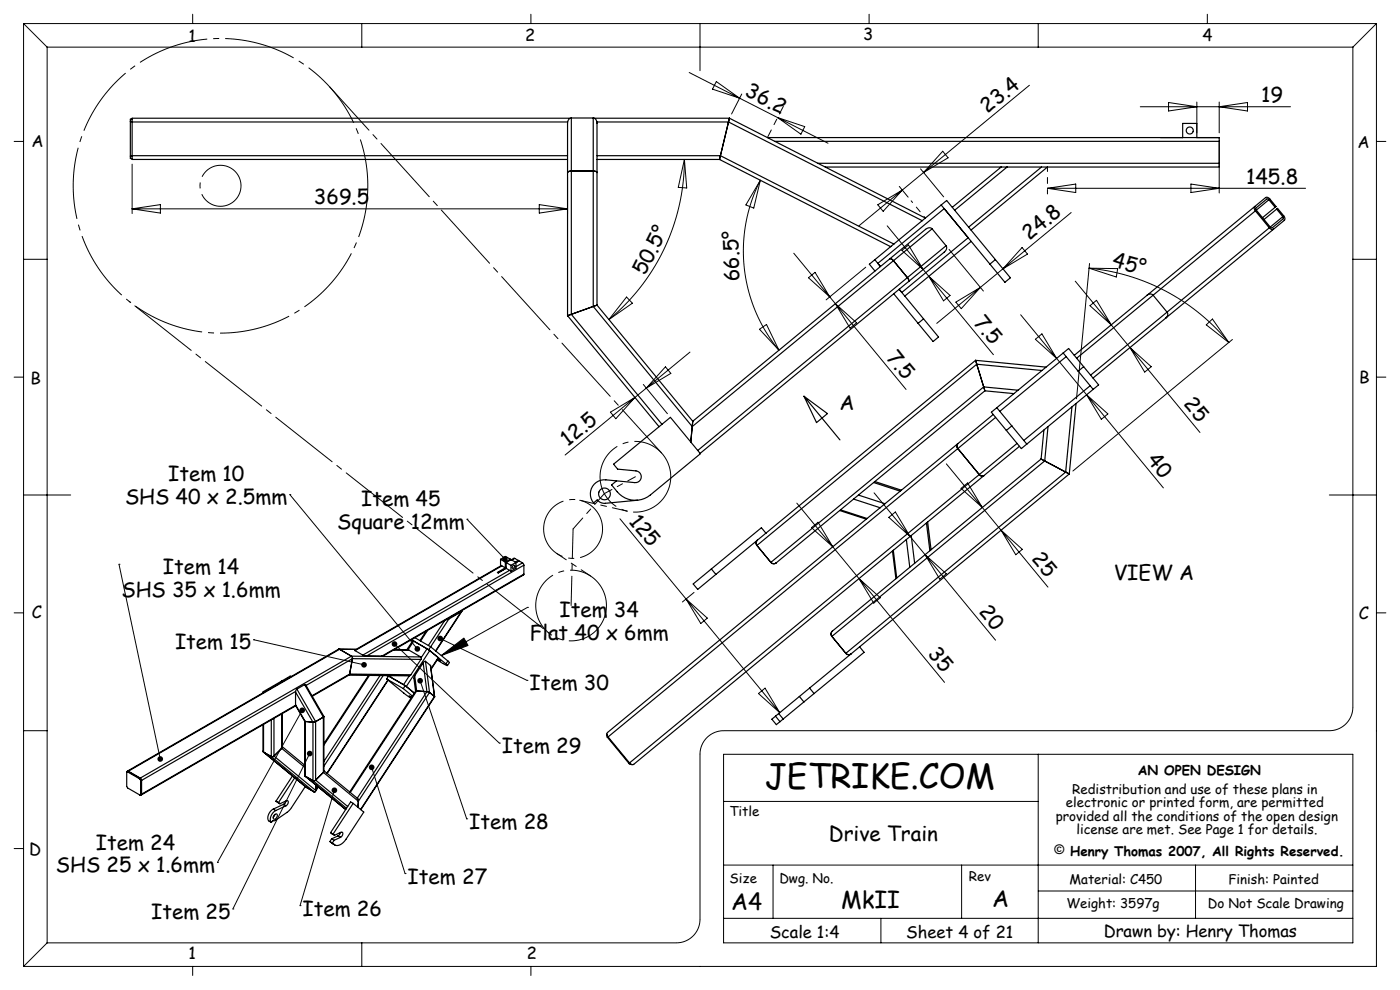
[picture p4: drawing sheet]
<svg xmlns="http://www.w3.org/2000/svg" width="297mm" height="210mm" viewBox="0 0 297 210" stroke-linecap="round" stroke-linejoin="round" font-family="sans-serif">
<g fill="none" stroke="#000" stroke-width=".21">
<path d="M5 5h287M5 5v200M5 5l5 5M10 10v190M10 10h277M40.9 3v2M76.7 5v5M112.6 3v2M146.2 15.4l18.8 9.5M148.5 5v10M152 17.3l4.9 3.5-5.8-1.9zM157.4 19.9l-2.2 4.3"/>
<path d="M184.4 3v2M218.4 18.1l-36.2 29.9M220.3 5v5M256.1 3v2M287 10v140a5 5 0 0 1-5 5h-128.5a5 5 0 0 0-5 5v35a5 5 0 0 1-5 5h-133.5M292 5v200h-287M292 5l-5 5M3 30h2M28 34.8v10.5M120.4 37.6v7.7M145.2 33.8a44 44 0 0 1-16 34M145.2 33.8l.5 6.1-1.8-.1z"/>
<path d="M161.3 38.2a33.1 33.1 0 0 0 3.9 36.1M161.3 38.2l-1.4 5.9-1.7-.6zM165 24.9l10.7 5.5M165 24.9l5.7 2-.8 1.6zM190.8 39.5l1.9 2.3M195.3 35.8l4.9 6M200 32.1l1.1 1.4-5.2 3.1zM222.2 39.9h54.8M222.2 39.9l6-.9v1.8zM241.9 22.6h31.9M247.9 21.7l6 .9-6 .9zM252.6 39l6 .9-6 .9z"/>
<path d="M253.9 21.6v6.6M258.6 21.6v6.6M258.6 30.2v10.7M258.6 22.6l6-.9v1.8zM292 30h2M5 55h5M28 44.3h92.4M28 44.3l6-.9v1.8zM114.4 43.4l6 .9-6 .9zM168.4 53.7l8.8 10.7M171.5 58.9l1.4-1.1 3.1 5.2zM183.7 56.7l-8.4 6.9"/>
<path d="M186.2 43.4l5.2-3.1-4 4.5zM188.2 47.9l7.6 9.3M191.3 53.1l1.4-1.1 3.1 5.2zM195.8 57.2l14.9 18M197 58.6l4.5 4.1-1.3 1.1zM201.3 52.9l7.3 8.8M216.8 52.5l1.2 1.4-5.2 3.1zM227.2 45.1l-28.5 23.5M228.1 59.6l26.5 32.1M231 56.9a43.9 43.9 0 0 1 29.7 15.7M231 56.9l6.1 .1-.3 1.8zM231.1 55.9l-2.7 28.7"/>
<path d="M287 55h5M132.9 63l1.3 1.3-5 3.5zM141.2 77.8l1.1 1.4-5.2 3.1zM146.4 74.7l-26.5 21.8M161.1 69.8l1.5-1 2.6 5.5zM177.2 64.4l15 18.2M177.2 64.4l4.5 4.1-1.4 1.1zM202.8 64.1l5.2-3.1-4.1 4.5zM216.5 66.8l30.3 36.7M219.6 72l1.4-1.2 3.2 5.2zM231.2 64.8l1.4-1.1 3.1 5.2zM239.7 73.7l4.5 4.1-1.4 1.1z"/>
<path d="M255.9 68.9l1.3-1.2 3.5 4.9zM261.4 72l-33.8 27.9M3 80h2M129.5 87.4l5.2-3.1-4.1 4.5zM136.5 81.6l5.1 6.2M200.8 98.4l21.5 26.1M230.5 83.7l4.5 4.1-1.4 1.1zM292 80h2M5 105h10M25.2 119.7h.1M25.2 119.7l8.8 41.3M61.5 104.9h.1"/>
<path d="M61.5 104.9l27 32.7M99.1 110.1h.1M99.1 110.1l8 8.5M131.5 110l14 17.1M169 106.7l13.2 16M172.2 111.9l1.3-1.1 3.2 5.2zM185.4 104.5l7.7 9.3M188.6 109.7l1.3-1.1 3.2 5.2zM193.1 113.8l18.1 22M196.2 117.7l4.6 4-1.4 1.2zM203.9 103.6l1.4-1.2 3.1 5.2zM212.4 112.5l4.5 4-1.4 1.2z"/>
<path d="M282 105h10M3 130h2M53.8 135.7h.1M53.8 135.7l23.4 5.3M83.7 136.6l22.2 21M93.4 135.4l18.4 8.9M93.6 139.1l4.8-3.8 .9 1.6zM111.9 128.8h.1M111.9 128.8l-18.3 10.3M145.5 127.1l19.9 24.1M145.5 127.1l4.6 4-1.4 1.2zM147.2 125.7l-2.4 2"/>
<path d="M182.2 122.7l18.2 22M182.2 122.7l4.5 4.1-1.3 1.1zM292 130h2M5 155h5M64.1 150.7l-18 32.3M65.7 159.8l-16.3 33M89.1 144.4l9.9 29.3M105.9 157.6h.1M111.8 144.3h.1M160.9 147.1l1.4-1.1 3.1 5.2zM70.9 167.6l-7.3 24.5M78.8 162.8l7.1 22.5"/>
<path d="M99 173.7h.1M153.5 160h133.5v40h-133.5zM153.5 170h66.8M220.3 160v40M3 180h2M46.1 183h.1M49.4 192.8h.1M63.6 192.1h.1M85.9 185.3h.1M153.5 183.5h133.5M153.5 194.8h133.5M164 183.5v11.3"/>
<path d="M186.9 194.8v5.2M204 183.5v11.3M220.3 189h66.7M253.6 183.5v11.3M10 200l-5 5M40.9 205v1.9M76.7 200v5M112.6 205v1.9"/>
</g>
<path d="M142.3 101.3a7.5 7.5 0 0 0-11-6.8 7.5 7.5 0 0 0-.6 12.9 7.5 7.5 0 0 0 11.6-5.7v-.4M128.7 128.6a7.5 7.5 0 0 0-11.1-6.8 7.5 7.5 0 0 0-.5 12.9 7.5 7.5 0 0 0 11.5-5.7l.1-.4" fill="none" stroke="#000" stroke-width=".21" stroke-dasharray="15.2 1.3 1.3 1.3" stroke-dashoffset="3.1" stroke-linecap="butt"/>
<path d="M127.8 112.3a6.3 6.3 0 0 0-9.1-5.6 6.3 6.3 0 0 0-.5 10.7 6.3 6.3 0 0 0 9.6-4.7v-.4" fill="none" stroke="#000" stroke-width=".21" stroke-dasharray="15.2 1.3 1.3 1.3" stroke-dashoffset="7" stroke-linecap="butt"/>
<path d="M78 40a31.3 31.3 0 0 0-45.9-28.2 31.3 31.3 0 0 0-2.3 53.8 31.3 31.3 0 0 0 48.2-24v-1.6" fill="none" stroke="#000" stroke-width=".21" stroke-dasharray="15.2 1.3 1.3 1.3" stroke-dashoffset="4.7" stroke-linecap="butt"/>
<path d="M51.1 39.5a4.3 4.3 0 0 0-6.3-3.9 4.3 4.3 0 0 0-.4 7.4 4.3 4.3 0 0 0 6.7-3.2v-.3" fill="none" stroke="#000" stroke-width=".21" stroke-dasharray="15.2 1.3 1.3 1.3" stroke-dashoffset="3.5" stroke-linecap="butt"/>
<g fill="none" stroke="#000" stroke-width=".25">
<path d="M27.7 33.1h.3M27.7 25.8h.3M28 33v.8h92.4M28 25.3h-.3v8.3h.3M28 25.9v7.1M28 25.9h92.4M28 33h92.4M120.5 36.5l-.1 .1 .2-.2 .6-.1zM121 25.1h-93v.8M121.2 36.3h4.8l.7 .3M121.2 25a1.01 1.01 0 0 0-.8 1.2v40.8M121.2 25v41.7"/>
<path d="M121.2 25h4.7M125.9 25a1.01 1.01 0 0 1 .8 1.2v38.5M125.9 25v40M126.1 25.1h28.6M126.6 25.9h27.9M126.7 33.8h25.9M126.7 33h26.1M152.6 33.8l36.3 18.5M152.8 33l-.2 .8M152.8 33l36.8 18.8M154.5 25.9l-1.7 7.1M154.5 25.9l41.1 20.9"/>
<path d="M154.7 25.1l-.2 .8M154.7 25.1l41.6 21.2M162.8 29.2h95.8v.8M164.4 30h94.2M173.5 34.6h85.1M175.1 35.4h37.3M212.4 35.4h1.2M212.4 35.4l-10.4 8.6M213.6 35.4h7.4M213.6 35.4l-11.1 9.2M221 35.4h1.2M221 35.4l-15.5 12.8"/>
<path d="M222.2 35.4l-16.2 13.4M250.9 29.2v-3h3v3M258.6 34.6v.8h-36.4M258.6 30v4.6M185.6 55.1l1.2 1.4M188.8 54.9l.6 .3 3.1 3.7M189.6 51.8l-5.2 4.2 1.2 1.5M192.5 58.9l.3 .4v.4v-.3zM195.6 46.8l5.2-4.3 10.4 12.6M195.6 46.8l-6 5M197.7 48.5a.99 .99 0 0 0-1.3 .1l-49.4 40.8M197.7 48.5l-50.8 42"/>
<path d="M197.7 48.5l3 3.6M199.7 43.5l10.3 12.5M200.3 44.3l-14.1 11.6M200.7 52.1a1.01 1.01 0 0 1-.4 1.4l-51.8 42.7M200.7 52.1l-52.7 43.5M205.4 50.4l-14.1 11.6M206 51.2l-14.1 11.6M211.2 55.1l3.1 3.8-1.1 1-3.2-3.9M211.2 55.1l-1.2 .9M266.2 43.8a.71 .71 0 0 0 .1 .9M266.3 44.7l3 3.6M266.3 44.7l-21.7 17.9"/>
<path d="M266.5 44.6l3 3.6M267.8 46.2l2.9-2.4-1.3-1.6a.71 .71 0 0 0-.9-.3l-40.6 33.5M268.2 46.6l2.8-2.4 1.3 1.6a.71 .71 0 0 1 .2 .9l-40.6 33.5M269.2 42.4l-.5-.2-2.2 1.9v.5M269.2 42.4l1.3 1.6M269.2 42.4l-2.7 2.2M269.3 48.3a.71 .71 0 0 0 .9 .3M269.3 48.3l-37.9 31.3M270.8 44.4l1.3 1.6M272.1 46l.1 .4-2.3 1.9-.4-.1M272.1 46l-2.6 2.2M120.4 67l19.4 23.5"/>
<path d="M121.2 66.7l-.8 .3M121.2 66.7l19.2 23.3M125.9 65l-4.7 1.7M125.9 65l21 25.5M126.7 64.7l-.8 .3M126.7 64.7l20.3 24.7M189.6 62.3l5.2 6.3M190.8 61.4l5.1 6.2M195.9 67.6l3.2 3.9-1.2 .9-3.1-3.8M195.9 67.6l-1.1 1M207 76.4l.2 .9M207 76.4l-55.1 45.4"/>
<path d="M207 76.4l14.9 1.5M207.2 77.3l-46.6 38.4M207.2 77.3l1.5 4.8M207.2 77.3l13.8 1.3M225.5 74.9l3.2 3.8M226.2 75.7l-14.1 11.6M228.7 78.7l3.2 3.9M229.9 77.8l3.2 3.8-16.4 13.6-3.2-3.9M229.9 77.8l-3.2-3.9-16.4 13.5 3.2 3.9M229.9 77.8l-1.2 .9M244.6 62.6a.9 .9 0 0 0-1.2 0M244.6 62.6l3 3.6a.89 .89 0 0 1-.3 1.2"/>
<path d="M244.6 62.6l-16.2 13.4M146.9 90.5l-.4 3.3M147 89.4l-.1 1.1M170.6 84.1l7.6 9.2M170.6 84.1l4.9 3.6-2.3 1.9zM203.2 94.1a.74 .74 0 0 0 0 1.1l4.5 5.5M208.7 82.1l.2 .8M208.7 82.1l-45.2 37.2M208.7 82.1l7.3 .7M208.9 82.9l-44.2 36.5a.8 .8 0 0 1-1.2-.1M208.9 82.9l6.2 .6M210.7 87.9l-24 19.8"/>
<path d="M211.2 88.5l-82.2 67.8M211.5 86.5l3.1 3.8M214.6 90.3l3.2 3.9M214.6 90.3l-1.1 1M215.8 94.1l-8.1 6.6M216.3 94.7l-24 19.8M220.9 97.4l.7 .4M220.9 97.4l-44.3 36.5a.8 .8 0 0 0-.1 1.1M221.5 91.2l-.6 6.2M221.6 97.8l4.5 2.3M221.6 97.8l-45.1 37.2M222.3 90.5l-.7 7.3"/>
<path d="M227.4 86.3l-1.3 13.8M228.3 85.6l-1.5 14.9M231.3 81.8l-14.1 11.6M106.2 118.6l1 .6M106.2 118.6v1.3l1 .6v-1.3M106.4 120l-31.1 17.9v.1M107.4 119.3l1 .6M107.4 119.3v1.3M108.3 118.6l-1.1-.6-1 .6M108.3 118.6l-1.1 .6M108.3 118.6v.2M108.4 119.9v1.2"/>
<path d="M108.4 118.7l-1 .6M108.4 118.7l1.1 .6M108.9 120l.1-.1a.29 .29 0 0 1 .1 .4 .29 .29 0 0 1-.4 .1zM109.2 118.5l-.7 .2M109.2 118.5l.7 .4M109.2 118.5l-.6 .3M109.5 119.3l-1.1 .6M109.5 119.3v1.2l-1.1 .6M109.5 119.4l.6-.4 .8 .4M109.9 118.9l-.6 .3M109.9 118.9v.1l-.4 .3M110.9 119.4l.2 .5"/>
<path d="M110.9 119.4l-1.4 .8M111.1 119.9l-33.3 19.2M111.1 119.9v1.9M130.8 102l-1.1 .9a6.2 6.2 0 0 0 4.3 3.2 5 5 0 0 0 4-1.1l10.6-8.8-6.4-7.7-12 10 .8 1 3.9 .4a1.25 1.25 0 0 1 1.1 1.4 1.25 1.25 0 0 1-1.3 1.1l-6.2-.6a3 3 0 0 0-2.9 1.6 3 3 0 0 0 .3 3.3l.8-.7a2 2 0 0 0 1.7 .8l6.9-.7M160.6 115.7l2.9 3.6M160.6 114.7l.1-.1a.8 .8 0 0 0-.1 1.1 .8 .8 0 0 1 0-1zM162.5 113.1l-1-1.2-10.6 8.8M178.1 108.3l5.7 1.8M178.3 108.1l5.6 1.9M181.1 105.9l5.6 1.8M182.1 105l5.6 1.9M183.8 110.1l-54.9 45.3a.71 .71 0 0 0 .1 .9"/>
<path d="M183.9 110l-.1 .1M185.3 102.4l5.7 1.8M185.6 102.1l5.6 1.9M186.7 107.7l-2.8 2.3M189.3 116.9l-54.9 45.2a.71 .71 0 0 1-.9-.3M189.3 116.9l.8 5.9M189.5 116.7l-.2 .2M189.5 116.7l.7 5.9M192.3 114.5l-2.8 2.2M192.3 114.5l.7 5.8M193.3 113.6l.7 5.9M196.5 110.9l.8 5.9"/>
<path d="M196.8 110.7l.7 5.9M207.7 100.7a.74 .74 0 0 0 1.1 .2 .73 .73 0 0 1-1.1-.2zM207.7 100.7l-74.2 61.1M226.1 100.1l.7 .4M226.1 100.1l-46.7 38.5M226.8 100.5l-55.1 45.5M71.9 137.7h3.7M72 137.7h-.2l-44.8 25.9M72 137.7l2.6 1.5M72 137.7l-44.8 25.9M74.6 139.2l.2 .5M74.6 139.2l14.7 .1"/>
<path d="M74.6 139.2l-44.8 25.8M74.8 139.7l14.5 .2M74.8 139.7l-.6 3.3M74.8 139.7l-9.9 5.7M75.3 138l1.7 1M77 139l.8 .1M77.8 139.1l3.2 .1M83.5 137.9h3.2M86.3 137.9l1.3-2 .2 .1-1.3 1.9M86.6 137.9h.1M86.7 137.9l2.6 1.4M87.4 135.8l3.5 2"/>
<path d="M87.4 135.8l.2 .1M87.6 135.5l-.2 .3M88 135.3l3.4 1.9 3.6 3M89.3 139.3l.1 .3-.1 .3M89.3 139.9l-2.1 3.2M89.4 139.5l1.2-1.9 .6 .4-5 7.6M90.4 133.9l-1.3 2M90.7 133.7l-1.5 2.3M90.9 137.8l3.7 3M92.7 140l2.2 1.2-.3-.4M92.9 139.8l.6 .4-.7-.3M94.4 131.6l-3.5 5.3"/>
<path d="M95.1 131.2l-.2 .1M95.2 131.3l-.5 .1M95.2 131.3l-4.3 6.5M97.6 129.7v.1M97.8 129.6l-.1 .1M97.8 129.8l-2.6 1.5M97.8 129.8l-5.4 8.3M98 129.6l-5.5 8.5M98 129.5l-.2 .3M106.5 120l-31.2 18M107.4 120.6l1 .5M107.4 120.4l-1.9 1 .2 .1 1.7-.9"/>
<path d="M107.4 120.5l-1.7 1M108.1 121l-31.1 18M111.1 121.8v.2l-29.8 17.1-.3 .1M111.1 121.8l-30.1 17.4M150.9 120.7l-3.8 3.2 .9 1.1 3.9-3.2M150.9 120.7l1 1.1M176.5 135l2.9 3.6M179.4 138.6a.8 .8 0 0 0 1.2 .1 .8 .8 0 0 1-1.2-.1zM182.4 137.2l.9 1.2-10.6 8.7M55.8 159.3l.1 .2M55.8 153.7v5.6M55.9 159.5l9.1 7.5"/>
<path d="M55.9 159.5l1.7 1M55.9 153.7v5.8M57.6 152.7v7.8M58.1 152.4v8M59.8 158.7l-1.7 1.7M59.8 151.4v7.3M59.8 158.7l4.8 4.1M59.9 158.5l-.1 .2M59.9 151.4v7.1M59.9 158.4l4.7 3.9M59.9 144.4l-.2 .3M59.9 144.4l-4 2.3-.1 .2"/>
<path d="M61.8 143.5l-.3-.1-1.6 1M62.7 149.5v.2M62.7 146.8l3.7 6.4M62.7 146.8v2.7M62.7 149.5l2 3.5M62.7 149.6l-32.7 18.9M62.7 146.7l-32.7 18.8M62.7 149.7l-32.7 18.9M62.7 149.7l1.9 3.3M63 146.2l-.3 .6M63 146.2l4 6.9M64.6 145.2l.3 .1 3.8 6.7-.1 .1"/>
<path d="M64.6 145.2l-1.6 1M64.6 145.2l4 6.9M64.6 153v11.4l.1 .2M64.6 153h.1M64.7 153l1.7 .2M64.7 153v11.6M66.4 153.2v12.4M67 153.1l-.6 .1M67 153.1v12.4M68.6 152.1l-1.6 1M68.6 152.1v11.7M68.7 152v11.6l-.1 .2"/>
<path d="M74.2 143l-.2 .2-7.8 4.5M74.2 143l13 .1M74.2 143l-8 4.6M78.2 143.3l-9.5 14.4M78.4 143.3l-9.7 14.7M80.6 143.3l-11.9 18.2M81.3 143.3l-12.6 19.2M82 144l5.2 4.1M82 144l.4-.6 3.6 2M82 144l3.6 2.1M82.1 143.3l.3 .2M82.3 144.2l-12.9 19.8"/>
<path d="M82.3 144.3l-12.9 19.8M82.7 143.3l-.1 .2M83 143.3l-.2 .3M85.6 146.1l1.9 1.6M86 145.4l-.4 .7M86 145.4l1.9 1.6M86.8 143.4l-1.2 1.8M87.2 143.1l-.4 .3-12.8-.2M87.3 147.9l-.5-.3 .5 .4M88 143.3l-.2 .5 .4 2.8M88 143.3l.4 3.3M88.4 146.6h-.2l-14 21.4"/>
<path d="M88.4 146.6l2.2 .1M88.4 146.6l-14.1 21.5M89.8 140.6l-1.8 2.7M89.8 140.6l.8 6.1M90.3 140.3l-.5 .3M90.3 140.3l.8 6.6M90.3 140.3l1 .8M90.6 146.7l.5 .2M90.6 146.7l-14.8 22.6M91.1 146.9l-15.1 23.1M91.1 146.9l1.1 .8M91.3 141.1l.1 .1"/>
<path d="M91.3 141.1l.9 6.7M91.4 141.8l1.6-2.3-1.5 2.5M92.2 147.7l-15.6 24.1M92.2 147.7l-15.7 24M95 140.2l.3 .3-.4 .7M95 140.2l-.4 .6M128.8 155.7v.6M128.8 156.3l4.7 5.7M128.9 156.2l-.1 .1M129 156.3l4.5 5.5M164.5 151.9l-.8 .7 1 1.1 .8-.6M164.5 151.9l1 1.2"/>
<path d="M165.2 151.4l-.7 .5M165.2 151.4l.9 1.1M166.1 152.5l-.6 .6M169.6 147.7l-4.4 3.7M169.6 147.7l.9 1.2M170.5 148.9l-4.4 3.6M171.7 146l-2.1 1.7M171.7 146l1 1.1M172.7 147.1l-2.2 1.8M26.9 163.8h.1M27.1 163.7l2.6 1.5M27.2 163.6h-.2l-.1 .2"/>
<path d="M27.2 163.6l2.6 1.4M29.7 165.2l.1 .3M29.8 165l.2 .5M29.8 165.2h-.1M29.8 165.2l-2.6-1.5-.3 .1v3l.2 .3 2.6 1.5 .1-.1v-3M29.8 165.2l.2 .3M30 165.5h-.2M30 165.5v3l-.2 .1M30 168.5v.1h-.3M30 165.5v3M57.6 160.5l9 7.5M57.8 174.1h.1"/>
<path d="M57.9 174l-.3 .5M58 171.6a1.93 1.93 0 0 0-1 2.6l.6 .3M58 171.6l.5 .3M58.1 160.4l-.5 .1M58.1 160.4l8.9 7.3M58.2 172.9a.38 .38 0 0 1 .6-.1 .38 .38 0 0 1-.1 .6 .39 .39 0 0 1-.3 .4 .39 .39 0 0 1-.4-.4zM58.3 172.8l-.3 .5M58.5 171.9a1.93 1.93 0 0 0-.9 2.6M58.5 169.9l.6 .3M58.5 169.9l.9 .6M59.1 170.2l.3 .3M59.4 170.5l1.4-.6a.39 .39 0 0 1 .4 .2 .39 .39 0 0 1-.2 .5l-.3 .3"/>
<path d="M60.1 170.6l.6 .3M60.1 170.6l-2.1 1M60.6 169.9l-.5 .7M60.7 170.9l-2.2 1M62 164.6l-3.5 5.3M62.5 165l-3.4 5.2M64.7 164.6l8.6 7.1M64.7 164.6l1.7 1M64.8 166.8l-3.4 5.1-3 2.1h-.5M65 167h.1M65 167l1.6 1M66.4 165.6l7.1 5.9"/>
<path d="M67 165.5l-.6 .1M67 165.5l6.8 5.6M67 167.7l-.1 .2-.3 .1M67.1 166.5l-.1 1.2M67.5 166.9l-.5 .8M67.5 166.9l-.6 1M68.6 163.8l-1.6 1.7M68.6 163.8l7.4 6.2M68.7 163.5l7.1 5.8 .2 .7M70 178.5l.5 .3M70 178.5l.4 .4M70.1 176.6l.6 .3"/>
<path d="M70.1 176.6l.9 .6M70.3 177.9l.6 .3M70.3 177.9l-.3 .6M70.4 178.9l.6 .3M70.4 178.9h.1M70.7 176.9l.3 .3M70.9 178.2l-.4 .6M71 177.2l1.3-.7a.39 .39 0 0 1 .5 .3 .39 .39 0 0 1-.2 .5l-.3 .3M71.7 177.3l.6 .3M71.7 177.3l-1.4 .6M72.2 176.6l-.5 .7M72.3 177.6l-1.4 .6"/>
<path d="M74.9 170.4l2.3 1.9-3.8 5.7a2 2 0 0 1-2.5 1.2l-.4-.4M74.9 170.4l-4.2 6.5M74.9 170.4l-.5-.3-4.3 6.5M76 170l-.1 1.2M133.5 162l.5 .2M133.6 161.9l-.1 .1M134.1 162.2h-.1"/>
<circle cx="252.4" cy="27.7" r=".75"/>
<circle cx="128.2" cy="104.8" r="1.25"/>
</g>
<path d="M222.2 35.4v5.7" fill="none" stroke="#000" stroke-width=".21" stroke-dasharray="15.2 1.3 1.3 1.3" stroke-dashoffset="14.3"/>
<path d="M162.8 29.2l3.4-6.6M134.8 101.1l-6.6 3.6" fill="none" stroke="#000" stroke-width=".21" stroke-dasharray="15.2 1.3 1.3 1.3" stroke-dashoffset="13.4"/>
<path d="M196.3 46.3l-3-3.7" fill="none" stroke="#000" stroke-width=".21" stroke-dasharray="15.2 1.3 1.3 1.3" stroke-dashoffset="14.8"/>
<path d="M69.9 18.4l70.5 77.7" fill="none" stroke="#000" stroke-width=".21" stroke-dasharray="15.2 1.3 1.3 1.3" stroke-dashoffset="2.8"/>
<path d="M133.1 108.4l-10.1-2.3" fill="none" stroke="#000" stroke-width=".21" stroke-dasharray="15.2 1.3 1.3 1.3" stroke-dashoffset="11.9"/>
<path d="M27.4 63.9l89.1 70.4" fill="none" stroke="#000" stroke-width=".21" stroke-dasharray="15.2 1.3 1.3 1.3" stroke-dashoffset="-1.5"/>
<path d="M118.1 117.4l7.2 4.8" fill="none" stroke="#000" stroke-width=".21" stroke-dasharray="15.2 1.3 1.3 1.3" stroke-dashoffset="12.8"/>
<path d="M121.2 128.4l.4-16.2" fill="none" stroke="#000" stroke-width=".21" stroke-dasharray="15.2 1.3 1.3 1.3" stroke-dashoffset="9"/>
<path d="M128.2 104.7l-6.6 7.5" fill="none" stroke="#000" stroke-width=".21" stroke-dasharray="15.2 1.3 1.3 1.3" stroke-dashoffset="12.1"/>
<path d="M88.1 137.3a.6 .6 0 0 0 0 .8 .6 .6 0 0 0 .8 0l-.4-.5 .4 .5a.6 .6 0 0 0 .1-.9 .6 .6 0 0 0-.9 .1zM33.6 160.6l-.2 .2 .1 .5 .2 .2 .4 .1-.1-.6 .1 .6a.6 .6 0 0 0 .4-.9 .6 .6 0 0 0-.9-.1zM76.8 140.6a.6 .6 0 0 0 .1 .9 .6 .6 0 0 0 .9-.3l-.6-.2 .6 .2-.1-.5-.2-.2-.3-.1zM63.7 150.3a.6 .6 0 0 0 0 .8 .6 .6 0 0 0 .9-.1 .6 .6 0 0 0-.2-.8l-.3 .5 .3-.5-.4-.1zM70.5 167.2a.6 .6 0 0 0 .1 .9 .6 .6 0 0 0 .9-.2 .6 .6 0 0 0-.4-.8l-.2 .5 .2-.5zM78.4 162.4a.6 .6 0 0 0 .2 .9 .6 .6 0 0 0 .8-.5 .6 .6 0 0 0-.7-.6l.1 .6-.1-.6zM88.7 143.9a.6 .6 0 0 0 .2 1 .6 .6 0 0 0 .8-.5 .6 .6 0 0 0-.8-.6l.2 .6-.2-.6zM83.3 136.2a.6 .6 0 0 0 .2 1 .6 .6 0 0 0 .8-.7 .6 .6 0 0 0-1-.4v.1l.4 .4zM93 135l-.2 .2 .6 .2-.6-.2a.6 .6 0 0 0 .6 .8 .6 .6 0 0 0 .5-.8 .6 .6 0 0 0-.9-.2zM106.7 118.1a.6 .6 0 0 0 0 .9 .6 .6 0 0 0 .8 0l-.4-.4 .4 .4a.6 .6 0 0 0 0-.8 .6 .6 0 0 0-.8-.1zM93.6 139.1l4.8-3.8 .9 1.6zM65.3 159.4a.6 .6 0 0 0 0 .9 .6 .6 0 0 0 .9-.1 .6 .6 0 0 0-.2-.9l-.3 .5 .3-.5-.4-.1z" fill="#000"/>
<text font-size="7.1" x="162.3" y="167.3">JETRIKE.COM</text>
<g font-size="4.9">
<text x="155.1" y="193">A4</text>
<text x="178.5" y="192.5">MkII</text>
<text x="210.5" y="192.3">A</text>
</g>
<g font-size="4.4">
<text x="157.8" y="20.2" transform="rotate(27 157.8 20.2)">36.2</text>
<text x="267.5" y="21.7">19</text>
<text x="209.5" y="24.1" transform="rotate(-39 209.5 24.1)">23.4</text>
<text x="264.4" y="39">145.8</text>
<text x="66.6" y="43.3">369.5</text>
<text x="218.4" y="51.1" transform="rotate(-39 218.4 51.1)">24.8</text>
<text x="136.8" y="58.6" transform="rotate(-62 136.8 58.6)">50.5°</text>
<text x="156.9" y="59.7" transform="rotate(-92 156.9 59.7)">66.5°</text>
<text x="235.8" y="56.5" transform="rotate(16 235.8 56.5)">45°</text>
<text x="206.4" y="68.5" transform="rotate(51 206.4 68.5)">7.5</text>
<text x="187.9" y="75.8" transform="rotate(51 187.9 75.8)">7.5</text>
<text x="178.1" y="87">A</text>
<text x="250.9" y="85.8" transform="rotate(51 250.9 85.8)">25</text>
<text x="120.5" y="94.8" transform="rotate(-39 120.5 94.8)">12.5</text>
<text x="243.1" y="97.5" transform="rotate(51 243.1 97.5)">40</text>
<text x="26.5" y="106.9">SHS 40 x 2.5mm</text>
<text x="35.7" y="102.1">Item 10</text>
<text x="76.6" y="107.3">Item 45</text>
<text x="71.5" y="112.1">Square 12mm</text>
<text x="133.3" y="110.6" transform="rotate(51 133.3 110.6)">125</text>
<text x="218.7" y="118.6" transform="rotate(51 218.7 118.6)">25</text>
<text x="34.6" y="121.8">Item 14</text>
<text x="236.3" y="123.1">VIEW A</text>
<text x="25.8" y="126.5">SHS 35 x 1.6mm</text>
<text x="118.7" y="130.9">Item 34</text>
<text x="207.5" y="129.8" transform="rotate(51 207.5 129.8)">20</text>
<text x="37.1" y="137.7">Item 15</text>
<text x="112.4" y="135.7">Flat 40 x 6mm</text>
<text x="196.7" y="138.8" transform="rotate(51 196.7 138.8)">35</text>
<text x="112.3" y="146.4">Item 30</text>
<text x="106.5" y="159.7">Item 29</text>
<text x="99.5" y="175.8">Item 28</text>
<text x="175.8" y="178.4">Drive Train</text>
<text x="11.9" y="185">SHS 25 x 1.6mm</text>
<text x="20.3" y="180.2">Item 24</text>
<text x="86.5" y="187.4">Item 27</text>
<text x="32.1" y="194.9">Item 25</text>
<text x="64.2" y="194.2">Item 26</text>
</g>
<g font-size="3.5">
<text x="40" y="8.9">1</text>
<text x="111.4" y="8.6">2</text>
<text x="183.1" y="8.6">3</text>
<text x="255.1" y="8.7">4</text>
<text x="6.7" y="31.1">A</text>
<text x="288" y="31.4">A</text>
<text x="6.5" y="81.4">B</text>
<text x="288.3" y="81.2">B</text>
<text x="6.7" y="131.1">C</text>
<text x="288.3" y="131.3">C</text>
<text x="6.2" y="181.4">D</text>
<text x="40" y="203.5">1</text>
<text x="111.8" y="203.5">2</text>
<text x="163.3" y="199.1">Scale 1:4</text>
<text x="192.3" y="199">Sheet 4 of 21</text>
<text x="234.1" y="198.7">Drawn by: Henry Thomas</text>
</g>
<g font-size="2.8">
<text x="241.4" y="164.3">AN OPEN DESIGN</text>
<text x="154.7" y="173.2">Title</text>
<text x="226.1" y="171.2">electronic or printed form, are permitted</text>
<text x="227.5" y="168.4">Redistribution and use of these plans in</text>
<text x="224" y="174">provided all the conditions of the open design</text>
<text x="228.3" y="176.9">license are met. See Page 1 for details.</text>
<text x="223.7" y="181.1">© Henry Thomas 2007, All Rights Reserved.</text>
<text x="154.8" y="187.2">Size</text>
<text x="165.3" y="187.3">Dwg. No.</text>
<text x="205.5" y="186.8">Rev</text>
<text x="226.9" y="187.4">Material: C450</text>
<text x="260.6" y="187.4">Finish: Painted</text>
<text x="226.2" y="192.7">Weight: 3597g</text>
<text x="256.3" y="192.6">Do Not Scale Drawing</text>
</g>
</svg>
